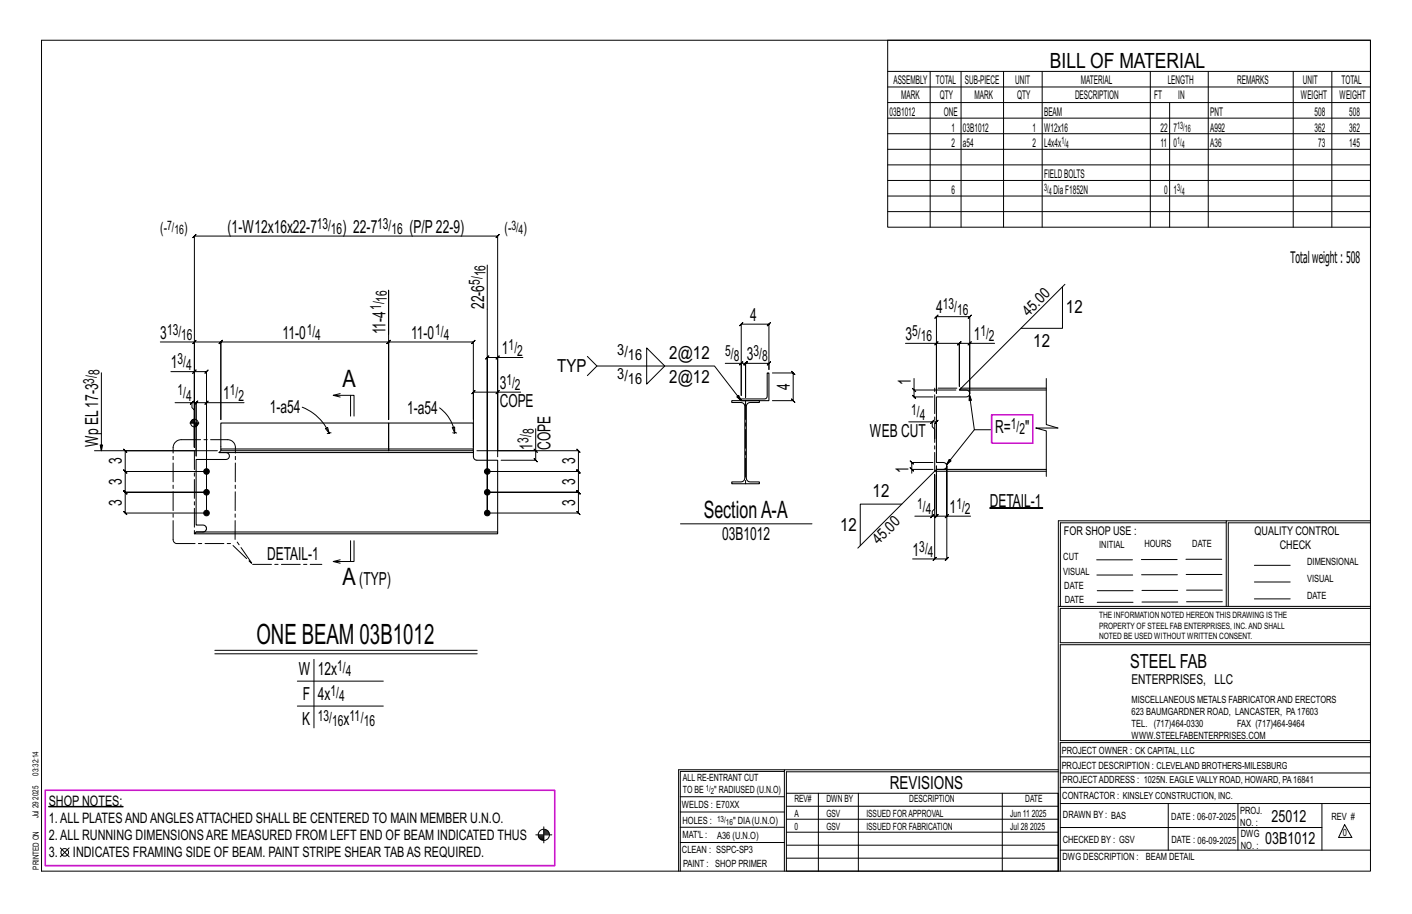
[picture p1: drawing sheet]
<svg xmlns="http://www.w3.org/2000/svg" width="432mm" height="279mm" viewBox="0 0 432 279" stroke-linecap="round" stroke-linejoin="round" font-family="sans-serif">
<g fill="#000" stroke="#000" stroke-width=".31">
<path d="M302.7 155.2h16.2v.2h-16.2zM14.9 246.5h22.7v.2h-22.7z"/>
<circle cx="63.2" cy="144.1" r=".86"/>
<circle cx="63.2" cy="150.5" r=".86"/>
<circle cx="63.2" cy="156.8" r=".86"/>
<circle cx="149" cy="144.1" r=".86"/>
<circle cx="149" cy="156.8" r=".86"/>
<circle cx="149" cy="150.5" r=".86"/>
</g>
<g fill="none" stroke="#000" stroke-width=".31">
<path d="M12.7 12.3h406.4v254h-406.4zM271.5 12.3h147.6v57.2h-147.6zM271.5 21.8h147.6M271.5 26.6h147.6M271.5 31.4h147.6M271.5 36.1h147.6M284.5 21.8v47.7M293.9 21.8v47.7M306.9 21.8v47.7M318.7 21.8v47.7M351.8 21.8v47.7M357.7 31.4v38.1"/>
<path d="M369.5 21.8v47.7M395.5 21.8v47.7M407.3 21.8v47.7M271.5 40.9h147.6M271.5 45.6h147.6M271.5 50.4h147.6M271.5 55.2h147.6M271.5 59.9h147.6M271.5 64.7h147.6M149 81v75.8v-47.5l-.5 .5 1-1-.5 .5h3.2M285.9 97.3l1-1zM286.3 96.8l.1 23.5v-15.3h-9.5"/>
<path d="M286.4 96.8h10.2l-.5 .5 1-1-.5 .5v23.5M324.9 87.7v12.7h-12.7M325.7 86.9l-31.8 31.8M31 114v23.8l-.4-1.8h.8l-.4 1.8M49 104.5h10.4v32.2v-11.3l-.7-.8v-1.5h-5.2M52.3 113.6h7.1v23.1M58.9 105l1-1zM59.4 113.6l-.5 .5 1-1zM59.4 113.6h3.8l-.5 .5 1-1-.5 .5v43.2h-24.9l.5 .5-1-1 .5 .5v-6.3l.5 .5-1-1 .5 .5h24.9h-24.9l.5 .5-1-1 .5 .5v-6.4l.5 .5-1-1 .5 .5h24.9h-24.9l.5 .5-1-1 .5 .5v-6.3l.5 .5-1-1 .5 .5h28.2M59.4 104.5h8.1l-.5 .5 1-1-.5 .5v23.8v-23.8l-.5 .5 1-1-.5 .5h51.3l-.5 .5 1-1-.5 .5v23.8v-23.8l-.5 .5 1-1-.5 .5h26l-.5 .5 1-1-.5 .5v23.8M118.8 102.2v-13.5v39.6M152.2 119.9h-7.4l.5-.5-1 1 .5-.5v16.8"/>
<path d="M152.7 108.8l-1 1zM152.7 119.4l-1 1zM159.2 119.9h-7v19.7M159.9 109.3h-7.7v28.5h24.7l-.5-.5 1 1-.5-.5v6.3l-.5-.5 1 1-.5-.5h-27.9h27.9l-.5-.5 1 1-.5-.5v6.4l-.5-.5 1 1-.5-.5h-27.9h27.9l-.5-.5 1 1-.5-.5v6.3l-.5-.5 1 1-.5-.5h-27.9M179.6 109l2.9 2.9h36l8.2 10.6-1.4-1.2 .6-.4 .8 1.6M182.5 111.9l-2.9 2.9M197.8 106.4l5.5 5.5-5.5 5.5zM221.8 111.1h4.9v9.8v-21.8l-.5 .5 1-1-.5 .5h8.4l-.5 .5 1-1-.5 .5v13.9v-1.9l.5-.5-1 1 .5-.5h-7.1l.5-.5-1 1 .5-.5v10.3v-10.3l.5-.5-1 1 .5-.5h-1.3M227.2 110.6l-1 1zM236.2 114h6.4l-.5-.5 1 1-.5-.5v8.5l-.5-.5 1 1-.5-.5h-6.4M279 118.7l1 1zM279.5 115.7v3.5h12.8"/>
<path d="M279.5 119.2v2.1l-.5-.5 1 1-.5-.5h5.8M286.4 105l-.5 .5 1-1zM286.4 105h7l-.5 .5 1-1-.5 .5v13.1v-13.1l-.5 .5 1-1-.5 .5h3.1M297 104.5l-1 1zM304.2 105h-7.7v15.4M320 115.7v14.1l3.5 1h-6.8l3.3 .9v13.9M28.9 137.8h30.5M58.1 129.3h2.7M58.2 123.6l1-1zM58.4 128.8v.5M58.6 128.5v.8M58.7 123.1h1.3l-.5 .5 1-1-.5 .5v16.3v-16.3l-.5 .5 1-1-.5 .5h3.2"/>
<path d="M58.8 128.3v1M59 128.2v1.1M59.2 128.2v1.1M59.4 136.7v-64.5l-.5 .5 1-1-.5 .5h92.8l-.5 .5 1-1-.5 .5v65.6M59.4 127.9v8.8M59.7 129.3v1.2M59.9 129.3v1.1M60.1 129.3v1M60.3 129.3v.8M60.5 129.3v.5M62.7 123.6l1-1zM74.6 123.1h-11.4v33.7"/>
<path d="M92.4 124.5a14.9 14.9 0 0 1 8.3 7.9M99.5 131l.7-.3 .5 1.7zM100.7 132.4l-.6 .1M101.2 132.3l-.5 .1M104 121.4l-2.1-.6h6.4v6.4M104 120.3l-2.1 .5M107.2 120.8v6.4M134.4 124.7a11.7 11.7 0 0 1 4.7 7.6M138.3 130.7l.7-.2 .1 1.8zM138.5 132.3h.6M139.1 132.3l.5 .1M163.3 137.3l1 1z"/>
<path d="M163.8 131.1v6.7h-18M163.8 137.8v2.9l-.5-.5 1 1-.5-.5h-10.6M277.9 129h7.2v1.5l.7 .7v2.9M284.6 129.5l1-1zM285.1 129h1.3l-.5 .5 1-1-.5 .5v5.1M296.5 120.7l-.2 1.8 .8-.1-.6-1.7 1.5 10.7h5.2M298 131.4l-8.5 10.6 .8-1.6 .5 .5-1.3 1.1M275.8 154.1h-12.7v12.7M278.3 143l1 1zM279.8 157.8h5.3v-1.5l.7-.8v-10.4v25.8h-6.7M284.6 158.3l1-1zM285.1 157.8h1.3l-.5 .5 1-1-.5 .5v-15.4v15.4l-.5 .5 1-1-.5 .5h3.1"/>
<path d="M285.3 141.4h-6.5l-.5-.5 1 1-.5-.5v2.1M285.3 143.5h-6.5v1.2M285.8 144l-23.5 23.6M289 158.3l1-1zM296.8 157.8h-7.3v-15.4v28.5l.5-.5-1 1 .5-.5h-3.7M375 159.8h-50.7v25.6M375 159.2h-51.3l-.1 107.1M419.1 159.2h-44.1v26.2M419.1 159.8h-43.5v25.6M104 171.1l-2.1 .5M107.2 165.3v6.3M108.3 165.3v6.3h-6.4l2.1 .6"/>
<path d="M208.1 160.1h40.2M285.3 171.4l1-1zM335.4 171.1h10.9M335.4 175.8h11M349 171h11M349.1 175.7h11M362.7 171h10.9M362.7 175.6h11M383.6 172.8h11M383.6 177.9h11M65.7 198.8h80.2M65.7 199.9h80.2"/>
<path d="M323.7 185.4h95.4M335.5 184.1h11M335.5 180.6h11M349.2 184h11M349.2 180.5h11M362.9 180.4h10.9M362.9 184h10.9M383.6 183.1h11M419.1 186h-94.9v10.5h94.9M419.1 197.1h-94.9v29.3h94.9v.6h-94.9v39.3M90.9 208.2h26.3M90.9 215.8h26.3"/>
<path d="M96 201.6v20.9M239.9 235.8h-31.9v30.5M239.9 235.3h-32.4v31M323.6 235.3h-83.7v31M323.6 235.9h-83.1v6.6M324.2 236.3h94.9M324.2 231.4h94.9M18.4 259.2l2.7 2.7M21.1 259.2l-2.7 2.7M163.8 255.2h5M164.6 255.5h1.7M164.7 255.8h1.6"/>
<path d="M164.8 256.1h1.5M165 256.4h1.3M165.4 256.6h.9M166.3 252.8v4.9M166.3 254.1h1.3M166.3 253.8h.9M166.3 254.6h1.6M166.3 254.3h1.5M166.3 254.9h1.7M208 252.9h31.9M208 257.5h31.9M208 243.6h31.9"/>
<path d="M208 248.2h31.9M240.5 242.5h83.1v23.8h-83.1zM240.5 258.4h83.1M240.5 254.4h83.1M240.5 250.4h83.1M240.5 246.5h83.1M250.3 242.5v23.8M262.5 242.5v23.8M306.5 242.5v23.8M324.2 253h80.1M324.2 245.6h94.9M324.2 259.9h94.9"/>
<path d="M324.2 240.7h94.9M357.3 245.6v14.3M378.6 245.6v14.3M404.3 245.6v14.3M411.2 252.1l2.2 3.9h-4zM240.5 262.3h83.1"/>
<circle cx="59.4" cy="129.3" r="1.16"/>
<circle cx="166.3" cy="255.2" r="1.71"/>
<circle cx="19.8" cy="260.6" r="1.17"/>
</g>
<path d="M303.3 126.8h12.6v8.6h-12.6zM13.8 241.6h155.8v23h-155.8z" fill="none" stroke="#f0f" stroke-width=".5"/>
<g fill="none" stroke="#000" stroke-width=".32">
<path d="M293.4 119.2h2.1a1.06 1.06 0 0 1 1.1 1.1 1.06 1.06 0 0 1-1.1 1h-9.1v20.1h2.1a1.06 1.06 0 0 1 1 1 1.06 1.06 0 0 1-1 1.1h-2.1M320 118.7h-26.1l-.5 .5h26.6M67 138.3h2.1a1.06 1.06 0 0 1 1.1 1.1 1.06 1.06 0 0 1-1.1 1.1h-9.1v20h2.1a1.06 1.06 0 0 1 1 1.1 1.06 1.06 0 0 1-1 1h-2.1M67.5 137.8h77.3v.5h-77.8zM67.5 137.8v-.5h51.3v.5M67.5 137.3v-8h51.3v8M118.8 137.8v-.5h26v.5M118.8 137.3v-8h26v8M144.8 138.3v1.3a1.06 1.06 0 0 0 1 1.1h6.4v21.9M223.8 122.5h8.4v.5h-2.8a1.16 1.16 0 0 0-1.2 1.2v22a1.16 1.16 0 0 0 1.2 1.1h2.8v.6h-8.4v-.6h2.8a1.16 1.16 0 0 0 1.2-1.1v-22a1.16 1.16 0 0 0-1.2-1.2h-2.8zM226.7 121.9h7.1a.79 .79 0 0 0 .8-.7v-7.2h.5v8.5h-8.4zM320 143.5h-33.6l-.6 .5 34.2 .1"/>
<path d="M60 162.6h92.2v.6h-92.8z"/>
</g>
<path d="M55.6 134.4a2.5 2.5 0 0 0-2.7 2.4M55.6 134.4h14M59.4 137.8v25.4M72 136.8a2.38 2.38 0 0 0-2.4-2.4M228 122.5v25.4M285.8 144.1v-25.4h8.1M52.9 164.9v-28.1M52.9 164.9l.4 .9 .6 .4M53.9 166.2h16.7l6.7 6.3-5.3-7.6M71.9 164.9l.1-28.1M77.3 172.5h21.1" fill="none" stroke="#000" stroke-width=".31" stroke-dasharray="5.8 1 1 1"/>
<text font-size="8.6" x="78.4" y="196.8">ONE BEAM 03B1012</text>
<g font-size="7.3">
<text x="104.7" y="118.4">A</text>
<text x="215.2" y="158.4">SectionA-A</text>
<text x="104.7" y="178.8">A</text>
</g>
<text font-size="6.4" x="321.1" y="20.7">BILL OF MATERIAL</text>
<text font-size="5.9" x="345.6" y="204.1">STEEL FAB</text>
<g font-size="5.5">
<text x="69.6" y="71.2">(1-W12x16x22-7</text>
<text x="104.7" y="71.2">) 22-7</text>
<text x="125.2" y="71.2">(P/P22-9)</text>
<text x="148" y="94.5" transform="rotate(-90 148 94.5)">22-6</text>
<text x="286.3" y="95.8">4</text>
<text x="326" y="95.8">12</text>
<text x="229.4" y="98.1">4</text>
<text x="49" y="103.5">3</text>
<text x="86.4" y="103.5">11-0</text>
<text x="117.8" y="102.2" transform="rotate(-90 117.8 102.2)">11-4</text>
<text x="125.7" y="103.5">11-0</text>
<text x="276.9" y="104">3</text>
<text x="297.8" y="104">1</text>
<text x="316" y="106">12</text>
<text x="52.3" y="112.6">1</text>
<text x="153.5" y="108.3">1</text>
<text x="170.4" y="113.7">TYP</text>
<text x="204.7" y="109.7">2@12</text>
<text x="228.4" y="110.1">3</text>
<text x="152.8" y="118.9">3</text>
<text x="204.7" y="117">2@12</text>
<text x="241.6" y="119.3" transform="rotate(-90 241.6 119.3)">4</text>
<text x="278.5" y="117.8" transform="rotate(-90 278.5 117.8)">1</text>
<text x="68.2" y="122.1">1</text>
<text x="152.8" y="124.4">COPE</text>
<text x="82.5" y="126.4">1-a54</text>
<text x="124.5" y="126.6">1-a54</text>
<text x="30" y="136.7" transform="rotate(-90 30 136.7)">Wp EL17-3</text>
<text x="162.8" y="137.5" transform="rotate(-90 162.8 137.5)">1</text>
<text x="168.4" y="137.5" transform="rotate(-90 168.4 137.5)">COPE</text>
<text x="266" y="133.5">WEB CUT</text>
<text x="304.3" y="132.4">R=</text>
<text x="313.5" y="132.4">&quot;</text>
<text x="37.3" y="142" transform="rotate(-90 37.3 142)">3</text>
<text x="175.9" y="142" transform="rotate(-90 175.9 142)">3</text>
<text x="37.3" y="148.3" transform="rotate(-90 37.3 148.3)">3</text>
<text x="175.9" y="148.3" transform="rotate(-90 175.9 148.3)">3</text>
<text x="277.8" y="144.7" transform="rotate(-90 277.8 144.7)">1</text>
<text x="37.3" y="154.7" transform="rotate(-90 37.3 154.7)">3</text>
<text x="175.9" y="154.7" transform="rotate(-90 175.9 154.7)">3</text>
<text x="266.9" y="152.1">12</text>
<text x="302.7" y="154.9">DETAIL-1</text>
<text x="290.4" y="156.8">1</text>
<text x="220.8" y="165.1">03B1012</text>
<text x="256.9" y="162.2">12</text>
<text x="81.7" y="171.1">DETAIL-1</text>
<text x="279.1" y="169.9">1</text>
<text x="109.9" y="178.8">(TYP)</text>
<text x="91.3" y="206.3">W</text>
<text x="97.2" y="206.3">12x</text>
<text x="92.6" y="213.9">F</text>
<text x="97.2" y="213.9">4x</text>
<text x="92.4" y="221.5">K</text>
<text x="105" y="221.5">x</text>
<text x="272.2" y="241.1">REVISIONS</text>
</g>
<g font-size="5.1">
<text x="388.9" y="251.3">25012</text>
<text x="386.9" y="258.1">03B1012</text>
</g>
<text font-size="4.9" x="394.7" y="80.5">Totalweight : 508</text>
<g font-size="4.7">
<text x="49" y="71.3">(-</text>
<text x="56.3" y="71.3">)</text>
<text x="96.8" y="69.9">13/</text>
<text x="101.2" y="71.6">16</text>
<text x="115.3" y="69.9">13/</text>
<text x="119.7" y="71.6">16</text>
<text x="154.3" y="71.3">(-</text>
<text x="160.1" y="71.3">)</text>
<text x="146.8" y="87.1" transform="rotate(-90 146.8 87.1)">5/</text>
<text x="148.4" y="84.5" transform="rotate(-90 148.4 84.5)">16</text>
<text x="116.6" y="94.8" transform="rotate(-90 116.6 94.8)">1/</text>
<text x="118.3" y="92.2" transform="rotate(-90 118.3 92.2)">16</text>
<text x="288.3" y="94.6">13/</text>
<text x="292.7" y="96.2">16</text>
<text x="314.5" y="96.9" transform="rotate(-45 314.5 96.9)">45.0</text>
<text x="51.1" y="102.3">13/</text>
<text x="55.4" y="104">16</text>
<text x="93.8" y="102.3">1/</text>
<text x="96.4" y="104">4</text>
<text x="133.1" y="102.3">1/</text>
<text x="135.7" y="104">4</text>
<text x="155.5" y="107">1/</text>
<text x="279" y="102.7">5/</text>
<text x="281.6" y="104.4">16</text>
<text x="299.8" y="102.7">1/</text>
<text x="302.4" y="104.4">2</text>
<text x="54.3" y="111.4">3/</text>
<text x="56.9" y="113">4</text>
<text x="158.2" y="108.7">2</text>
<text x="188.8" y="108.4">3/</text>
<text x="192" y="110.1">16</text>
<text x="221.8" y="108.8">5/</text>
<text x="224.4" y="110.5">8</text>
<text x="230.4" y="108.8">3/</text>
<text x="233" y="110.5">8</text>
<text x="28.8" y="117.3" transform="rotate(-90 28.8 117.3)">3/</text>
<text x="30.4" y="114.6" transform="rotate(-90 30.4 114.6)">8</text>
<text x="154.9" y="117.6">1/</text>
<text x="157.5" y="119.3">2</text>
<text x="188.8" y="115.7">3/</text>
<text x="192" y="117.4">16</text>
<text x="54.3" y="120.9">1/</text>
<text x="56.9" y="122.5">4</text>
<text x="70.3" y="120.9">1/</text>
<text x="72.9" y="122.5">2</text>
<text x="278.6" y="126.7">1/</text>
<text x="281.3" y="128.4">4</text>
<text x="309.1" y="131.2">1/</text>
<text x="161.6" y="135.4" transform="rotate(-90 161.6 135.4)">3/</text>
<text x="163.2" y="132.8" transform="rotate(-90 163.2 132.8)">8</text>
<text x="311.7" y="132.8">2</text>
<text x="280.5" y="155.6">1/</text>
<text x="292.5" y="155.6">1/</text>
<text x="283.1" y="157.2">4</text>
<text x="295.1" y="157.2">2</text>
<text x="268.7" y="166.6" transform="rotate(-45 268.7 166.6)">45.0</text>
<text x="281.1" y="168.6">3/</text>
<text x="283.7" y="170.3">4</text>
<text x="103.1" y="205">1/</text>
<text x="105.8" y="206.7">4</text>
<text x="101.1" y="212.7">1/</text>
<text x="103.7" y="214.3">4</text>
<text x="97.2" y="220.3">13/</text>
<text x="101.6" y="221.9">16</text>
<text x="106.9" y="220.3">11/</text>
<text x="111.2" y="221.9">16</text>
</g>
<g font-size="4.4">
<text x="14.9" y="251.5">1.ALL PLATESANDANGLESATTACHED SHALL BE CENTERED TO MAIN MEMBER U.N.O.</text>
<text x="14.9" y="246.3">SHOP NOTES:</text>
<text x="14.9" y="256.7">2.ALL RUNNING DIMENSIONSARE MEASURED FROM LEFT END OF BEAM INDICATED THUS</text>
<text x="14.9" y="262">3.</text>
<text x="22.3" y="262">INDICATES FRAMING SIDE OF BEAM. PAINT STRIPE SHEAR TABAS REQUIRED.</text>
</g>
<text font-size="4.2" x="346" y="209.1">ENTERPRISES, LLC</text>
<g font-size="4">
<text x="51.1" y="70.3">7/</text>
<text x="53.3" y="71.7">16</text>
<text x="156.4" y="70.3">3/</text>
<text x="158.6" y="71.7">4</text>
</g>
<g font-size="3.7">
<text x="273.2" y="25.6">ASSEMBLY</text>
<text x="286.2" y="25.6">TOTAL</text>
<text x="295.1" y="25.6">SUB-PIECE</text>
<text x="310.4" y="25.6">UNIT</text>
<text x="330.5" y="25.6">MATERIAL</text>
<text x="357.1" y="25.6">LENGTH</text>
<text x="378.3" y="25.6">REMARKS</text>
<text x="398.4" y="25.6">UNIT</text>
<text x="410.2" y="25.6">TOTAL</text>
<text x="272.1" y="35.5">03B1012</text>
<text x="275.6" y="30.4">MARK</text>
<text x="287.4" y="30.4">QTY</text>
<text x="288.6" y="35.5">ONE</text>
<text x="298" y="30.4">MARK</text>
<text x="311" y="30.4">QTY</text>
<text x="319.3" y="35.5">BEAM</text>
<text x="328.7" y="30.4">DESCRIPTION</text>
<text x="353" y="30.4">FT</text>
<text x="360.3" y="30.4">IN</text>
<text x="370.1" y="35.5">PNT</text>
<text x="397.8" y="30.4">WEIGHT</text>
<text x="402" y="35.5">508</text>
<text x="409.6" y="30.4">WEIGHT</text>
<text x="412.6" y="35.5">508</text>
<text x="290.9" y="40.2">1</text>
<text x="294.5" y="40.2">03B1012</text>
<text x="315.8" y="40.2">1</text>
<text x="319.3" y="40.2">W12x16</text>
<text x="354.9" y="40.2">22</text>
<text x="358.9" y="40.2">7</text>
<text x="370.1" y="40.2">A992</text>
<text x="402" y="40.2">362</text>
<text x="412.6" y="40.2">362</text>
<text x="290.9" y="45">2</text>
<text x="294.5" y="45">a54</text>
<text x="315.8" y="45">2</text>
<text x="319.3" y="45">L4x4x</text>
<text x="354.9" y="45">11</text>
<text x="358.9" y="45">0</text>
<text x="370.1" y="45">A36</text>
<text x="403.2" y="45">73</text>
<text x="412.6" y="45">145</text>
<text x="290.9" y="59.3">6</text>
<text x="319.3" y="54.5">FIELDBOLTS</text>
<text x="322.2" y="59.3">DiaF1852N</text>
<text x="356" y="59.3">0</text>
<text x="358.9" y="59.3">1</text>
<text x="325.3" y="163.4">FOR SHOP USE :</text>
<text x="383.7" y="163.4">QUALITY CONTROL</text>
<text x="391.4" y="167.8">CHECK</text>
</g>
<g font-size="3.1">
<text x="360" y="39.4">13/</text>
<text x="362.3" y="40.5">16</text>
<text x="324.6" y="44.1">1/</text>
<text x="326" y="45.3">4</text>
<text x="360" y="44.1">1/</text>
<text x="361.4" y="45.3">4</text>
<text x="319.3" y="58.4">3/</text>
<text x="320.7" y="59.5">4</text>
<text x="360" y="58.4">3/</text>
<text x="361.4" y="59.5">4</text>
<text x="336.2" y="167.4">INITIAL</text>
<text x="350" y="167.1">HOURS</text>
<text x="364.6" y="167.2">DATE</text>
<text x="325.2" y="171.3">CUT</text>
<text x="399.8" y="172.8">DIMENSIONAL</text>
<text x="325.1" y="175.8">VISUAL</text>
<text x="399.8" y="177.9">VISUAL</text>
<text x="325.5" y="180">DATE</text>
<text x="325.7" y="184.4">DATE</text>
<text x="399.8" y="183.1">DATE</text>
<text x="346" y="215">MISCELLANEOUS METALS FABRICATORAND ERECTORS</text>
<text x="346" y="218.6">623 BAUMGARDNER ROAD, LANCASTER, PA17603</text>
<text x="346" y="225.8">WWW.STEELFABENTERPRISES.COM</text>
<text x="346" y="222.2">TEL. (717)464-0330</text>
<text x="378.3" y="222.2">FAX (717)464-9464</text>
<text x="324.7" y="230.5">PROJECT OWNER : CK CAPITAL, LLC</text>
<text x="208.8" y="238.8">ALL RE-ENTRANT CUT</text>
<text x="324.7" y="235.1">PROJECT DESCRIPTION : CLEVELAND BROTHERS-MILESBURG</text>
<text x="324.9" y="239.5">PROJECTADDRESS : 1025N. EAGLE VALLY ROAD, HOWARD, PA16841</text>
<text x="208.8" y="242.5">TO BE</text>
<text x="218.4" y="242.5">&quot; RADIUSED (U.N.O)</text>
<text x="242.9" y="245.3">REV#</text>
<text x="252.7" y="245.3">DWN BY</text>
<text x="278.1" y="245.3">DESCRIPTION</text>
<text x="313.5" y="245.3">DATE</text>
<text x="324.9" y="244.2">CONTRACTOR : KINSLEY CONSTRUCTION, INC.</text>
<text x="208.5" y="247">WELDS : E70XX</text>
<text x="208.7" y="251.7">HOLES :</text>
<text x="224.2" y="251.8">&quot; DIA(U.N.O)</text>
<text x="242.9" y="249.9">A</text>
<text x="252.7" y="249.9">GSV</text>
<text x="264.9" y="249.9">ISSUED FORAPPROVAL</text>
<text x="309" y="249.9">Jun 11</text>
<text x="315.5" y="249.9">2025</text>
<text x="325.1" y="250">DRAWN BY : BAS</text>
<text x="358.2" y="250.5">DATE : 06-07-2025</text>
<text x="379.3" y="248.9">PROJ.</text>
<text x="407.2" y="250.5">REV #</text>
<text x="208.7" y="256.3">MAT'L :</text>
<text x="219.3" y="256.4">A36 (U.N.O)</text>
<text x="242.9" y="253.8">0</text>
<text x="252.7" y="253.8">GSV</text>
<text x="264.9" y="253.8">ISSUED FOR FABRICATION</text>
<text x="309" y="253.8">Jul 28</text>
<text x="315" y="253.8">2025</text>
<text x="325" y="257.6">CHECKED BY : GSV</text>
<text x="358.3" y="257.7">DATE : 06-09-2025</text>
<text x="379.3" y="252.5">NO. :</text>
<text x="379.5" y="255.9">DWG</text>
<text x="410.6" y="255.5">0</text>
<text x="208.6" y="260.7">CLEAN : SSPC-SP3</text>
<text x="324.9" y="262.9">DWG DESCRIPTION :</text>
<text x="350.4" y="263">BEAM DETAIL</text>
<text x="379.5" y="259.5">NO. :</text>
<text x="208.9" y="265">PAINT : SHOP PRIMER</text>
</g>
<g font-size="2.7">
<text x="336.1" y="189">THE INFORMATION NOTED HEREON THIS DRAWING IS THE</text>
<text x="336.1" y="195.4">NOTED BE USED WITHOUT WRITTEN CONSENT.</text>
<text x="336.1" y="192.2">PROPERTY OF STEEL FAB ENTERPRISES, INC.AND SHALL</text>
</g>
<g font-size="2.6">
<text x="215.9" y="241.8">1/</text>
<text x="217.4" y="242.7">2</text>
<text x="219.3" y="251.1">13/</text>
<text x="222" y="252.1">16</text>
</g>
<g font-size="2.5">
<text x="11.7" y="237.1" transform="rotate(-90 11.7 237.1)">03:32:14</text>
<text x="11.8" y="244.4" transform="rotate(-90 11.8 244.4)">2025</text>
<text x="11.8" y="250.1" transform="rotate(-90 11.8 250.1)">Jul 29</text>
<text x="11.9" y="265.8" transform="rotate(-90 11.9 265.8)">PRINTED ON</text>
</g>
</svg>
